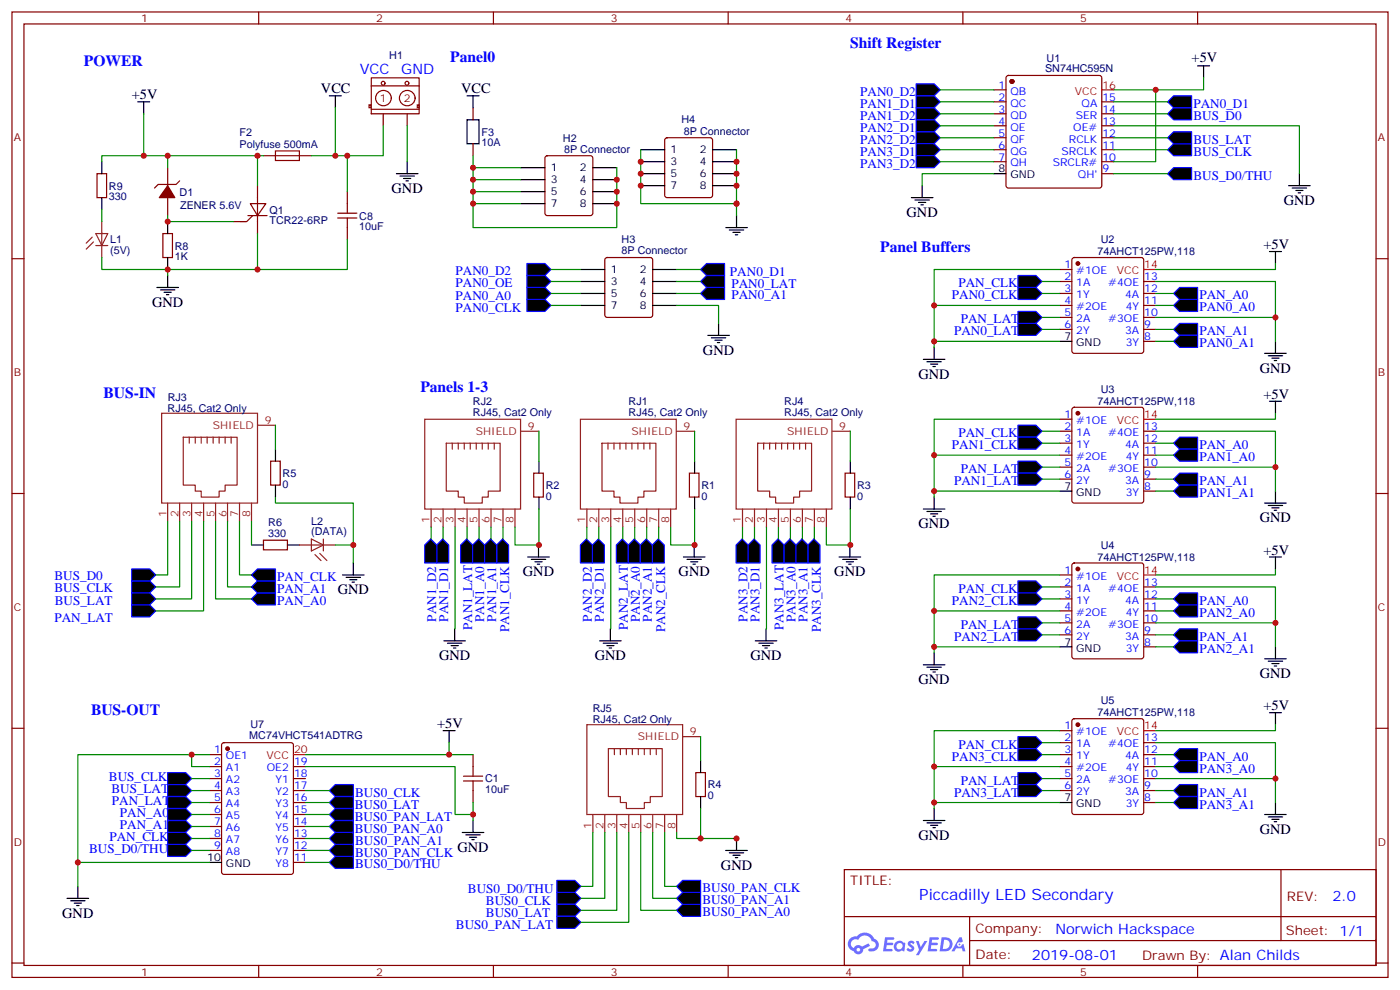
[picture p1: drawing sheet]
<svg xmlns="http://www.w3.org/2000/svg" width="412mm" height="292mm" viewBox="0 0 412 292" stroke-linecap="round" stroke-linejoin="round" font-family="sans-serif">
<g fill="none" stroke="#870000" stroke-width=".35">
<path d="M3.5 3.5h405.4v284.4h-405.4zM7.1 7.1h398.2v277.2h-398.2zM76.2 3.5v3.6M145.3 3.5v3.6M214.5 3.5v3.6M283.6 3.5v3.6M352.8 3.5v3.6M3.5 76.2h3.6M405.3 76.2h3.6M3.5 145.3h3.6M405.3 145.3h3.6M3.5 214.5h3.6"/>
<path d="M405.3 214.5h3.6M248.7 256.1h156.6v28.2h-156.6zM377.3 256.1v20.9M248.7 270h156.5M285.6 277h119.6M285.6 270v14.1M3.5 283.6h3.6M76.2 284.3v3.6M145.3 284.3v3.6M214.5 284.3v3.6M283.6 284.3v3.6M352.8 284.3v3.6"/>
<path d="M405.3 283.6h3.6"/>
</g>
<g fill="#5487ff">
<path d="M267.7 277.3a1.22 1.22 0 0 1 1.7 .3l-.4 .5a.47 .47 0 0 0-.3-.4 .47 .47 0 0 0-.5 .2l.1 .3a1.14 1.14 0 0 1 .8 1.7 1.14 1.14 0 0 1-1.9 0l-.2-.2 .5-.5 .7 .4a.29 .29 0 0 0 .3-.3 .29 .29 0 0 0-.2-.3 1.04 1.04 0 0 1-.6-1.7z"/>
<path d="M260.7 276h2.4l.3 .2-.2 .5-1.8 .1-.1 .8h1.5l.3 .4-.3 .4h-1.6l-.2 1.1h1.7l.2 .3-.2 .3-2.6 .1z"/>
<path d="M273.8 276h2.4l.3 .2-.1 .5-1.8 .1-.2 .8h1.6l.3 .4-.4 .4h-1.6l-.1 1.1h1.7l.2 .3-.2 .3-2.6 .1z"/>
<path d="M282.6 276.1h.7l.3 1.2-.6 .3a.69 .69 0 0 0-1 .3 .69 .69 0 0 0 .4 1 .69 .69 0 0 0 .9-.7l.5-.2 .6 2.2h-.8l-.2-.9h-1.8l-.5 .9h-.8z"/>
<path d="M269.8 277.1h.8l.6 1.8 1.1-1.8h.9l-2.6 4.2h-.8l.9-1.5z"/>
<path d="M277.4 276.1l-.6 4.1h1.3a2.11 2.11 0 0 0 2.5-2.1 2.11 2.11 0 0 0-2.5-2zM278.1 276.8a1.39 1.39 0 0 1 1.7 1.4 1.39 1.39 0 0 1-1.8 1.3h-.3z"/>
<path d="M263.7 277.7a1.54 1.54 0 0 0-.1 2.1 1.54 1.54 0 0 0 2.2 .2l.6 .2 .3-2.3-.2-.2-.4-.1a1.49 1.49 0 0 0-2.4 .1zM264 278.7a.94 .94 0 0 1 1.8 0 .94 .94 0 0 1-1.8 0z"/>
<path d="M250.4 276.4a2.18 2.18 0 0 0 1.1 3.7 1.44 1.44 0 0 0 1.6 1 1.44 1.44 0 0 0 1.2-1.5l2-1-.5-.8-1.9 1a1.47 1.47 0 0 0-2.4 .4 1.39 1.39 0 0 1-.7-1.9 1.39 1.39 0 0 1 2-.5 2.12 2.12 0 0 1 2.2-1.3 2.12 2.12 0 0 1 1.9 1.7 1.14 1.14 0 0 1 1.1 1.4 1.14 1.14 0 0 1-1.7 .8 .43 .43 0 0 0-.5 .3 .43 .43 0 0 0 .4 .5 1.98 1.98 0 0 0 2.5-1.2 1.98 1.98 0 0 0-1.2-2.5 3.1 3.1 0 0 0-5.3-.7l-.9 .1zM252.3 279.7a.55 .55 0 0 1 1.1 0 .55 .55 0 0 1-1.1 0z"/>
<circle cx="282.6" cy="278.1" r=".26"/>
</g>
<g fill="none" stroke="#870000" stroke-width=".35">
<path d="M108.7 30.9h.6v.8h-.6zM109.4 22.9h14.1v10.6h-14.1zM109.4 25.3h14.1M122.9 30.9h.6v.8h-.6zM123.5 32.2h-14.1M139.3 31.8v3.5M292.8 26.5h3.5M292.8 30h3.5M292.8 33.5h3.5M292.8 37h3.5M296.6 22.4l.4-.2h26.8l.5 .2 .3 .5v31.8l-.3 .5-.5 .2h-26.8l-.5-.2-.2-.5v-31.8zM324.6 30h3.5"/>
<path d="M324.6 33.5h3.5M324.6 37h3.5M28.6 51.2h2.8v7h-2.8zM49.4 49.4v5.3M49.4 58.2v5.3M52.9 53.3l-1 1h-5.3l-1.1 1.1M73.7 60h4.6l-2.5 3.5zM75.8 54.7v14.1M77.6 45.9h14.1M102.3 56.4v6.4M139.3 42.3v3.6M160.7 46.1l.5-.2h12.7l.5 .2 .2 .5v16.2l-.2 .5-.5 .2h-12.7l-.5-.2-.2-.5v-16.2z"/>
<path d="M196 40.8l.5-.2h12.7l.5 .2 .2 .5v16.2l-.2 .5-.5 .2h-12.7l-.5-.2-.2-.5v-16.2zM292.8 40.6h3.5M292.8 44.1h3.5M292.8 47.6h3.5M324.6 40.6h3.5M324.6 44.1h3.5M324.6 47.6h3.5M324.6 51.2h3.5M48 68.8h2.8v7h-2.8zM68.8 65.3h3.5M73 63.5h5.7M74.4 63.5l-1.7 1.8h-1.8"/>
<path d="M99.5 64.2h5.6M99.5 62.8h5.6M102.3 64.2v6.4M178.4 76.1l.5-.3h12.7l.5 .3 .2 .5v16.2l-.3 .5-.4 .2h-12.7l-.5-.2-.2-.5v-16.2zM312.2 79.4h3.5M316 76.1l.4-.3h19.8l.5 .3 .2 .5v26.8l-.2 .5-.5 .2h-19.8l-.5-.3-.2-.4v-26.8zM312.2 82.9h3.5M312.2 86.4h3.5M312.2 90h3.5M312.2 93.5h3.5M312.2 97h3.5M336.9 82.9h3.5"/>
<path d="M336.9 86.4h3.5M336.9 90h3.5M336.9 93.5h3.5M336.9 97h3.5M336.9 100.5h3.5M79.7 135.8h2.8v7.1h-2.8zM157.2 139.3h2.8v7.1h-2.8zM203.1 139.3h2.8v7.1h-2.8zM248.9 139.3h2.9v7.1h-2.9zM312.2 123.5h3.5M312.2 127h3.5M312.2 130.5h3.5"/>
<path d="M312.2 134.1h3.5M312.2 137.6h3.5M316 120.2l.4-.3h19.8l.5 .3 .2 .5v26.8l-.2 .5-.5 .2h-19.8l-.5-.3-.2-.4v-26.8zM336.9 127h3.5M336.9 130.5h3.5M336.9 134.1h3.5M336.9 137.6h3.5M77.6 159.1h7.1v2.8h-7.1zM312.2 141.1h3.5M336.9 141.1h3.5M336.9 144.6h3.5M312.2 169.3h3.5"/>
<path d="M312.2 172.9h3.5M312.2 176.4h3.5M312.2 179.9h3.5M316 166l.4-.2h19.8l.5 .2 .2 .5v26.8l-.2 .5-.5 .2h-19.8l-.5-.2-.2-.5v-26.8zM336.9 172.9h3.5M336.9 176.4h3.5M336.9 179.9h3.5M312.2 183.4h3.5M312.2 187h3.5M336.9 183.4h3.5M336.9 187h3.5M336.9 190.5h3.5"/>
<path d="M65.5 218.9l.5-.2h19.7l.7 .5v37.6l-.4 .7h-20l-.7-.4v-37.7zM312.2 215.2h3.5M312.2 218.7h3.5M316 211.9l.4-.2h19.8l.5 .2 .2 .5v26.8l-.2 .5-.5 .2h-19.8l-.5-.2-.2-.5v-26.8zM336.9 218.7h3.5M61.7 222.2h3.6M61.7 225.8h3.6M61.7 229.3h3.6M61.7 232.8h3.6M61.7 236.4h3.6M61.7 239.9h3.6M86.4 225.8h3.6"/>
<path d="M86.4 229.3h3.6M86.4 232.8h3.6M86.4 236.4h3.6M86.4 239.9h3.6M136.5 230h5.7M136.5 228.6h5.7M139.3 222.2v6.4M139.3 230v6.4M205 227.5h2.8v7.1h-2.8zM312.2 222.2h3.5M312.2 225.8h3.5M312.2 229.3h3.5"/>
<path d="M312.2 232.8h3.5M336.9 222.2h3.5M336.9 225.8h3.5M336.9 229.3h3.5M336.9 232.8h3.5M336.9 236.4h3.5M61.7 243.4h3.6M61.7 246.9h3.6M61.7 250.5h3.6M86.4 243.4h3.6M86.4 246.9h3.6M86.4 250.5h3.6"/>
<path d="M86.4 254h3.6"/>
<circle cx="112.9" cy="24.5" r=".56"/>
<circle cx="113" cy="28.9" r="2.28"/>
<circle cx="119.9" cy="24.5" r=".56"/>
<circle cx="120" cy="28.9" r="2.28"/>
</g>
<g fill="#870000" stroke="#870000" stroke-width=".35">
<path d="M49.4 54.7l2.1 3.5h-4.6z"/>
<circle cx="298.1" cy="24" r=".53"/>
<circle cx="317.5" cy="213.4" r=".53"/>
<circle cx="317.5" cy="167.6" r=".53"/>
<circle cx="317.5" cy="121.7" r=".53"/>
<circle cx="317.5" cy="77.6" r=".53"/>
<circle cx="67" cy="220.5" r=".53"/>
</g>
<g fill="none" stroke="#000" stroke-width=".35">
<path d="M137.6 35.3h3.5v7h-3.5zM30 47.6v3.6M30 58.2v3.5M153.5 49.4h7M153.5 52.9h7M153.5 56.4h7M153.5 60h7M174.6 49.4h7.1M174.6 52.9h7.1M174.6 56.4h7.1M174.6 60h7.1M188.7 51.2h7.1"/>
<path d="M188.7 44.1h7.1M188.7 47.6h7.1M188.7 54.7h7.1M209.9 51.2h7.1M209.9 44.1h7.1M209.9 47.6h7.1M209.9 54.7h7.1M292.8 51.2h3.5M49.4 65.3v3.5M49.4 75.8v3.6M171.1 79.4h7.1M192.3 79.4h7"/>
<path d="M171.1 82.9h7.1M171.1 86.4h7.1M171.1 90h7.1M192.3 82.9h7M192.3 86.4h7M192.3 90h7M312.2 100.5h3.5M81.1 132.3v3.5M158.7 135.8v3.5M204.6 135.8v3.5M250.5 135.8v3.5M81.1 142.9v3.5"/>
<path d="M158.7 146.4v3.5M204.6 146.4v3.5M250.5 146.4v3.5M312.2 144.6h3.5M74.1 160.5h3.5M84.7 160.5h3.5M312.2 190.5h3.5M206.4 224v3.5M206.4 234.6v3.5M312.2 236.4h3.5M61.7 254h3.6"/>
</g>
<path d="M324.6 26.5h3.5M336.9 79.4h3.5M336.9 123.5h3.5M336.9 169.3h3.5M336.9 215.2h3.5M86.4 222.2h3.6" fill="none" stroke="#f00" stroke-width=".35"/>
<path d="M112.9 33.5v3.5M119.9 33.5v3.5" fill="none" stroke="#800000" stroke-width=".35"/>
<g fill="none" stroke="#8c2424" stroke-width=".35">
<path d="M27.2 69.9l-1.8 1.7M27.5 71.3l-2.1 2.1M28.2 68.8h3.5l-1.7 3.5zM28.2 72.3h3.5M30 65.3v10.5M47.6 121.7h28.2v26.5h-28.2zM54 128.8h15.8v14.1h-3.5v1.7h-1.7v1.8h-5.3v-1.8h-1.8v-1.7h-3.5zM55.7 128.8v1.7M57.5 128.8v1.7M59.3 128.8v1.7M61 128.8v1.7M62.8 128.8v1.7"/>
<path d="M64.6 128.8v1.7M66.3 128.8v1.7M68.1 128.8v1.7M75.8 125.2h5.3M125.1 123.5h28.2v26.4h-28.2zM131.5 130.5h15.8v14.1h-3.5v1.8h-1.8v1.8h-5.2v-1.8h-1.8v-1.8h-3.5zM133.2 130.5v1.8M135 130.5v1.8M136.8 130.5v1.8M138.5 130.5v1.8M140.3 130.5v1.8M142 130.5v1.8"/>
<path d="M143.8 130.5v1.8M145.6 130.5v1.8M153.5 127h5.2M171 123.5h28.2v26.4h-28.2zM177.3 130.5h15.9v14.1h-3.5v1.8h-1.8v1.8h-5.3v-1.8h-1.7v-1.8h-3.6zM179.1 130.5v1.8M180.9 130.5v1.8M182.6 130.5v1.8M184.4 130.5v1.8M186.1 130.5v1.8M187.9 130.5v1.8M189.7 130.5v1.8"/>
<path d="M191.4 130.5v1.8M199.3 127h5.3M216.8 123.5h28.3v26.4h-28.3zM223.2 130.5h15.9v14.1h-3.6v1.8h-1.7v1.8h-5.3v-1.8h-1.8v-1.8h-3.5zM225 130.5v1.8M226.7 130.5v1.8M228.5 130.5v1.8M230.2 130.5v1.8M232 130.5v1.8M233.8 130.5v1.8M235.5 130.5v1.8M237.3 130.5v1.8"/>
<path d="M245.2 127h5.3M49.4 148.2v5.3M52.9 148.2v5.3M56.4 148.2v5.3M60 148.2v5.3M63.5 148.2v5.3M67 148.2v5.3M70.6 148.2v5.3M74.1 148.2v5.3M91.7 158.8l3.5 1.7-3.5 1.8zM95.2 158.8v3.5M127 149.9v5.3"/>
<path d="M130.5 149.9v5.3M134.1 149.9v5.3M137.6 149.9v5.3M141.1 149.9v5.3M144.6 149.9v5.3M148.2 149.9v5.3M151.7 149.9v5.3M172.9 149.9v5.3M176.4 149.9v5.3M179.9 149.9v5.3M183.4 149.9v5.3M187 149.9v5.3"/>
<path d="M190.5 149.9v5.3M194 149.9v5.3M197.6 149.9v5.3M218.7 149.9v5.3M222.2 149.9v5.3M225.8 149.9v5.3M229.3 149.9v5.3M232.8 149.9v5.3M236.4 149.9v5.3M239.9 149.9v5.3M243.4 149.9v5.3M88.2 160.5h10.6"/>
<path d="M92.8 163.3l1.7 1.8M94.2 163l2.1 2.1M172.9 213.4h28.2v26.5h-28.2zM201.1 217h5.3M174.6 239.9v5.3M178.2 239.9v5.3M179.2 220.5h15.9v14.1h-3.5v1.8h-1.8v1.7h-5.3v-1.7h-1.8v-1.8h-3.5zM181 220.5v1.7M181.7 239.9v5.3M182.7 220.5v1.7M184.5 220.5v1.7M185.2 239.9v5.3"/>
<path d="M186.3 220.5v1.7M188 220.5v1.7M188.7 239.9v5.3M189.8 220.5v1.7M191.6 220.5v1.7M192.3 239.9v5.3M193.3 220.5v1.7M195.8 239.9v5.3M199.3 239.9v5.3"/>
</g>
<path d="M81.1 44.5h7.1v2.8h-7.1z" fill="none" stroke="#a10000" stroke-width=".35"/>
<g fill="#000" stroke="#000" stroke-width=".35">
<path d="M352.8 19.4h3.5zM354.5 19.4v3.5zM40.6 30h3.5zM42.3 30v3.5zM97 28.2h3.5zM98.8 28.2v3.6zM137.6 28.2h3.5zM139.3 28.2v3.6zM116.8 51.2h6.3zM117.8 51.9h4.3zM118.9 52.6h2.1zM119.6 53.3h.7z"/>
<path d="M119.9 47.6v3.6zM268.5 58.2h6.3zM269.5 58.9h4.3zM270.6 59.6h2.1zM271.6 54.7v3.5zM379.6 54.7h6.3zM380.6 55.4h4.3zM381.7 56.1h2.1zM382.4 56.8h.7zM382.8 51.2v3.5zM213.8 67h6.3zM214.8 67.7h4.3z"/>
<path d="M215.9 68.4h2.1zM216.6 69.1h.7zM217 63.5v3.5zM271.3 60.3h.7zM373.9 74.1h3.6zM375.7 74.1v3.5zM46.2 84.7h6.4zM47.3 85.4h4.2zM48.3 86.1h2.1zM49 86.8h.7zM49.4 81.1v3.6zM208.5 98.8h6.3z"/>
<path d="M209.5 99.5h4.3zM211.7 95.2v3.6zM210.6 100.2h2.1zM211.3 100.9h.7zM272 105.8h6.3zM273 106.5h4.3zM274.1 107.2h2.1zM274.8 108h.7zM275.2 102.3v3.5zM372.5 104.1h6.4zM373.6 104.8h4.2zM373.9 118.2h3.6z"/>
<path d="M374.6 105.5h2.2zM375.4 106.2h.7zM375.7 118.2v3.5zM375.7 100.5v3.6zM272 149.9h6.3zM273 150.6h4.3zM274.1 151.3h2.1zM274.8 152h.7zM275.2 146.4v3.5zM372.5 148.2h6.4zM373.6 148.9h4.2zM374.6 149.6h2.2z"/>
<path d="M375.4 150.3h.7zM375.7 144.6v3.6zM100.9 169.3h6.3zM102 170h4.2zM103 170.7h2.1zM103.7 171.4h.7zM104.1 165.8v3.5zM155.5 164h6.3zM156.5 164.7h4.2zM157.6 165.5h2.1zM158.3 166.2h.7zM158.6 160.5v3.5z"/>
<path d="M201.3 164h6.4zM202.4 164.7h4.2zM203.4 165.5h2.1zM204.1 166.2h.7zM204.5 160.5v3.5zM247.2 164h6.3zM248.2 164.7h4.3zM249.3 165.5h2.1zM250 166.2h.7zM250.4 160.5v3.5zM373.9 164h3.6zM375.7 164v3.6z"/>
<path d="M130.8 188.7h6.3zM131.8 189.4h4.3zM132.9 190.1h2.1zM133.6 190.9h.7zM133.9 185.2v3.5zM176.6 188.7h6.4zM177.7 189.4h4.2zM178.7 190.1h2.2zM179.4 190.9h.7zM179.8 185.2v3.5zM222.5 188.7h6.3zM223.5 189.4h4.3z"/>
<path d="M224.6 190.1h2.1zM225.3 190.9h.7zM225.7 185.2v3.5zM272 195.8h6.3zM273 196.5h4.3zM274.1 197.2h2.1zM274.8 197.9h.7zM275.2 192.3v3.5zM372.5 194h6.4zM373.6 194.7h4.2zM374.6 195.4h2.2zM375.4 196.1h.7z"/>
<path d="M375.7 190.5v3.5zM130.5 215.2h3.6zM132.3 215.2v3.5zM373.9 209.9h3.6zM375.7 209.9v3.5zM372.5 239.9h6.4zM375.7 236.4v3.5zM136.2 245.2h6.3zM137.2 245.9h4.3zM138.3 246.6h2.1zM139 247.3h.7zM139.3 241.7v3.5z"/>
<path d="M213.8 250.5h6.3zM214.8 251.2h4.3zM215.9 251.9h2.1zM216.6 252.6h.7zM217 246.9v3.6zM272 241.7h6.3zM273 242.4h4.3zM274.1 243.1h2.1zM274.8 243.8h.7zM275.2 238.1v3.6zM373.6 240.6h4.2zM374.6 241.3h2.2z"/>
<path d="M375.4 242h.7zM19.8 264.6h6.3zM20.8 265.3h4.2zM21.9 266h2.1zM22.6 266.7h.7zM22.9 261.1v3.5z"/>
</g>
<g fill="#000" stroke="#00f" stroke-width=".35">
<path d="M269.9 24.7h5.3l1.7 1.8-1.7 1.7h-5.3zM269.9 28.2h5.3l1.7 1.8-1.7 1.8h-5.3zM269.9 31.8h5.3l1.7 1.7-1.7 1.8h-5.3zM269.9 35.3h5.3l1.7 1.7-1.7 1.8h-5.3zM345.7 28.2h5.3v3.6h-5.3l-1.7-1.8zM345.7 31.8h5.3v3.5h-5.3l-1.7-1.8zM269.9 38.8h5.3l1.7 1.8-1.7 1.7h-5.3zM269.9 42.3h5.3l1.7 1.8-1.7 1.8h-5.3zM269.9 45.9h5.3l1.7 1.7-1.7 1.8h-5.3zM345.7 42.3h5.3v3.6h-5.3l-1.7-1.8zM345.7 38.8h5.3v3.5h-5.3l-1.7-1.7zM345.7 49.4h5.3v3.5h-5.3l-1.7-1.7z"/>
<path d="M155.2 77.6h5.3l1.8 1.8-1.8 1.7h-5.3zM208.1 77.6h5.3v3.5h-5.3l-1.7-1.7zM155.2 81.1h5.3l1.8 1.8-1.8 1.8h-5.3zM155.2 84.7h5.3l1.8 1.7-1.8 1.8h-5.3zM155.2 88.2h5.3l1.8 1.8-1.8 1.7h-5.3zM206.4 82.9l1.7-1.8h5.3v3.6h-5.3zM208.1 84.7h5.3v3.5h-5.3l-1.7-1.8zM299.9 81.1h5.3l1.7 1.8-1.7 1.8h-5.3zM299.9 91.7h5.3l1.7 1.8-1.7 1.7h-5.3zM299.9 84.7h5.3l1.7 1.7-1.7 1.8h-5.3zM299.9 95.2h5.3l1.7 1.8-1.7 1.8h-5.3zM345.7 86.4l1.8-1.7h5.3v3.5h-5.3z"/>
<path d="M347.5 95.2h5.3v3.6h-5.3l-1.8-1.8zM347.5 88.2h5.3v3.5h-5.3l-1.8-1.7zM345.7 100.5l1.8-1.7h5.3v3.5h-5.3zM299.9 125.2h5.3l1.7 1.8-1.7 1.8h-5.3zM299.9 135.8h5.3l1.7 1.8-1.7 1.7h-5.3zM299.9 128.8h5.3l1.7 1.7-1.7 1.8h-5.3zM345.7 130.5l1.8-1.7h5.3v3.5h-5.3zM345.7 134.1l1.8-1.8h5.3v3.5h-5.3zM126.9 158.8l1.7 1.7v5.3h-3.5v-5.3zM130.4 158.8l1.8 1.7v5.3h-3.6v-5.3zM137.5 158.8l1.7 1.7v5.3h-3.5v-5.3zM139.2 160.5l1.8-1.7 1.8 1.7v5.3h-3.6z"/>
<path d="M142.8 160.5l1.7-1.7 1.8 1.7v5.3h-3.5zM148 158.8l1.8 1.7v5.3h-3.5v-5.3zM172.7 158.8l1.8 1.7v5.3h-3.5v-5.3zM176.3 158.8l1.7 1.7v5.3h-3.5v-5.3zM183.3 158.8l1.8 1.7v5.3h-3.5v-5.3zM185.1 160.5l1.8-1.7 1.7 1.7v5.3h-3.5zM188.6 160.5l1.8-1.7 1.7 1.7v5.3h-3.5zM193.9 158.8l1.8 1.7v5.3h-3.6v-5.3zM218.6 158.8l1.8 1.7v5.3h-3.6v-5.3zM222.1 158.8l1.8 1.7v5.3h-3.5v-5.3zM229.2 158.8l1.7 1.7v5.3h-3.5v-5.3zM230.9 160.5l1.8-1.7 1.8 1.7v5.3h-3.6z"/>
<path d="M234.5 160.5l1.7-1.7 1.8 1.7v5.3h-3.5zM239.8 158.8l1.7 1.7v5.3h-3.5v-5.3zM299.9 139.3h5.3l1.7 1.8-1.7 1.8h-5.3zM345.7 141.1l1.8-1.8h5.3v3.6h-5.3zM347.5 142.9h5.3v3.5h-5.3l-1.8-1.8zM38.8 171.1h5.3l1.8 1.8-1.8 1.7h-5.3zM38.8 174.6h5.3l1.8 1.8-1.8 1.8h-5.3zM38.8 167.6h5.3l1.8 1.7-1.8 1.8h-5.3zM38.8 178.2h5.3l1.8 1.7-1.8 1.8h-5.3zM75.8 174.6h5.3v3.6h-5.3l-1.7-1.8zM75.8 171.1h5.3v3.5h-5.3l-1.7-1.7zM75.8 167.6h5.3v3.5h-5.3l-1.7-1.8z"/>
<path d="M299.9 171.1h5.3l1.7 1.8-1.7 1.7h-5.3zM299.9 174.6h5.3l1.7 1.8-1.7 1.8h-5.3zM347.5 174.6h5.3v3.6h-5.3l-1.8-1.8zM347.5 178.2h5.3v3.5h-5.3l-1.8-1.8zM299.9 181.7h5.3l1.7 1.7-1.7 1.8h-5.3zM299.9 185.2h5.3l1.7 1.8-1.7 1.7h-5.3zM347.5 185.2h5.3v3.5h-5.3l-1.8-1.7zM347.5 188.7h5.3v3.6h-5.3l-1.8-1.8zM299.9 217h5.3l1.7 1.7-1.7 1.8h-5.3zM49.4 227.5h5.3l1.7 1.8-1.7 1.8h-5.3zM49.4 231.1h5.3l1.7 1.7-1.7 1.8h-5.3zM49.4 234.6h5.3l1.7 1.8-1.7 1.7h-5.3z"/>
<path d="M49.4 238.1h5.3l1.7 1.8-1.7 1.8h-5.3zM97 232.8l1.8-1.7h5.3v3.5h-5.3zM98.8 234.6h5.3v3.5h-5.3l-1.8-1.7zM98.8 238.1h5.3v3.6h-5.3l-1.8-1.8zM299.9 227.5h5.3l1.7 1.8-1.7 1.8h-5.3zM299.9 220.5h5.3l1.7 1.7-1.7 1.8h-5.3zM299.9 231.1h5.3l1.7 1.7-1.7 1.8h-5.3zM347.5 220.5h5.3v3.5h-5.3l-1.8-1.8zM345.7 232.8l1.8-1.7h5.3v3.5h-5.3zM347.5 224h5.3v3.5h-5.3l-1.8-1.7zM347.5 234.6h5.3v3.5h-5.3l-1.8-1.7zM49.4 241.7h5.3l1.7 1.7-1.7 1.8h-5.3z"/>
<path d="M49.4 245.2h5.3l1.7 1.7-1.7 1.8h-5.3zM49.4 248.7h5.3l1.7 1.8-1.7 1.7h-5.3zM98.8 241.7h5.3v3.5h-5.3l-1.8-1.8zM98.8 245.2h5.3v3.5h-5.3l-1.8-1.8zM98.8 248.7h5.3v3.5h-5.3l-1.8-1.7zM98.8 252.2h5.3v3.6h-5.3l-1.8-1.8zM164 262.8h5.3l1.8 1.8-1.8 1.7h-5.3zM164 266.3h5.3l1.8 1.8-1.8 1.8h-5.3zM164 259.3h5.3l1.8 1.8-1.8 1.7h-5.3zM164 269.9h5.3l1.8 1.7-1.8 1.8h-5.3zM201.1 266.3h5.3v3.6h-5.3l-1.8-1.8zM199.3 264.6l1.8-1.8h5.3v3.5h-5.3z"/>
<path d="M201.1 259.3h5.3v3.5h-5.3l-1.8-1.7z"/>
</g>
<g fill="none" stroke="#008700" stroke-width=".35">
<path d="M42.3 33.5v12.4M98.8 31.8v14.1h14.1v-8.9M119.9 37v10.6M276.9 26.5h15.9M276.9 30h15.9M276.9 33.5h15.9M276.9 37h15.9M328.1 30h15.9M328.1 33.5h15.9M328.1 37h54.7v14.2M340.4 26.5v21.1h-12.3M354.5 22.9v3.6h-26.4"/>
<path d="M49.4 45.9v3.5M75.8 45.9v8.8M77.6 45.9h-47.6v1.7M91.7 45.9h7.1M102.3 45.9v10.5M139.3 45.9v3.5h14.2M139.3 49.4v10.6M139.3 56.4h14.2M139.3 52.9h14.2M181.7 49.4v17.6h-42.4v-7h14.2M188.7 44.1v15.9h28.3v-15.9M217 60v3.5"/>
<path d="M276.9 40.6h15.9M276.9 44.1h15.9M276.9 47.6h15.9M292.8 51.2h-21.2v3.5M328.1 40.6h15.9M328.1 44.1h15.9M328.1 51.2h15.9M30 75.8v3.6h19.4M30 61.7v3.6M49.4 63.5v1.8h19.4M75.8 68.8v10.6h-26.4v1.7M102.3 70.6v8.8h-26.5"/>
<path d="M162.3 79.4h8.8M199.3 79.4h7.1M312.2 79.4h-37v22.9M375.7 77.6v1.8h-35.3M162.3 86.4h8.8M162.3 82.9h8.8M162.3 90h8.8M199.3 90h12.4v5.2M199.3 86.4h7.1M199.3 82.9h7.1M275.2 90h37M306.9 86.4h5.3"/>
<path d="M306.9 82.9h5.3M306.9 97h5.3M306.9 93.5h5.3M340.4 82.9h35.3v10.6h-35.3M340.4 86.4h5.3M340.4 90h5.3M340.4 97h5.3M375.7 93.5v7M275.2 100.5h37M340.4 100.5h5.3M81.1 125.2v7.1M158.7 127v8.8"/>
<path d="M204.6 127v8.8M250.5 127v8.8M275.2 134.1h37M306.9 130.5h5.3M306.9 127h5.3M306.9 137.6h5.3M312.2 123.5h-37v22.9M340.4 127h35.3v10.6h-35.3M340.4 130.5h5.3M340.4 134.1h5.3M375.7 121.7v1.8h-35.3M375.7 137.6v7"/>
<path d="M49.4 153.5v15.8h-3.5M52.9 153.5v19.4h-7M56.4 153.5v22.9h-10.5M60 153.5v26.4h-14.1M63.5 153.5v22.9h10.6M67 153.5v19.4h7.1M70.6 153.5v15.8h3.5M74.1 153.5v7M81.1 146.4v1.8h23v12.3M127 155.2v3.6M130.5 155.2v3.6M134.1 155.2v30"/>
<path d="M137.6 155.2v3.6M141.1 155.2v3.6M144.6 155.2v3.6M148.2 155.2v3.6M158.7 149.9v10.6h-7v-5.3M172.9 155.2v3.6M176.4 155.2v3.6M179.9 155.2v30M183.4 155.2v3.6M187 155.2v3.6M190.5 155.2v3.6M194 155.2v3.6"/>
<path d="M204.6 149.9v10.6h-7v-5.3M218.7 155.2v3.6M222.2 155.2v3.6M225.8 155.2v30M229.3 155.2v3.6M232.8 155.2v3.6M236.4 155.2v3.6M239.9 155.2v3.6M250.5 149.9v10.6h-7.1v-5.3M275.2 144.6h37M306.9 141.1h5.3M340.4 141.1h5.3"/>
<path d="M340.4 144.6h5.3M98.8 160.5h5.3v5.3M275.2 179.9h37M306.9 176.4h5.3M306.9 172.9h5.3M312.2 169.3h-37v23M340.4 172.9h35.3v10.5h-35.3M340.4 176.4h5.3M340.4 179.9h5.3M375.7 167.6v1.7h-35.3M275.2 190.5h37M306.9 187h5.3"/>
<path d="M306.9 183.4h5.3M340.4 187h5.3M340.4 190.5h5.3M375.7 183.4v7.1M132.3 218.7v3.5M206.4 217v7M306.9 218.7h5.3M312.2 215.2h-37v22.9M340.4 218.7h35.3v10.6h-35.3M375.7 213.4v1.8h-35.3M56.4 222.2v3.6h5.3M56.4 232.8h5.3"/>
<path d="M56.4 236.4h5.3M56.4 229.3h5.3M56.4 239.9h5.3M61.7 222.2h-38.8v31.8M90 225.8h44.1v14.1h5.2M90 222.2h49.3M90 232.8h7M90 236.4h7M90 239.9h7M139.3 236.4v5.3M206.4 238.1v8.8M275.2 225.8h37"/>
<path d="M275.2 236.4h37M306.9 222.2h5.3M306.9 232.8h5.3M306.9 229.3h5.3M340.4 222.2h5.3M340.4 232.8h5.3M340.4 225.8h5.3M340.4 236.4h5.3M375.7 229.3v7.1M56.4 243.4h5.3M56.4 246.9h5.3M56.4 250.5h5.3"/>
<path d="M61.7 254h-38.8v7.1M90 243.4h7M90 246.9h7M90 250.5h7M90 254h7M174.6 245.2v15.9h-3.5M178.2 245.2v19.4h-7.1M181.7 245.2v22.9h-10.6M185.2 245.2v26.4h-14.1M188.7 245.2v22.9h10.6M192.3 245.2v19.4h7M195.8 245.2v15.9h3.5"/>
<path d="M199.3 245.2v1.7h17.7"/>
</g>
<g fill="#c00">
<circle cx="104.1" cy="160.5" r=".88"/>
<circle cx="22.9" cy="254" r=".88"/>
<circle cx="132.3" cy="222.2" r=".88"/>
<circle cx="139.3" cy="239.9" r=".88"/>
<circle cx="102.3" cy="45.9" r=".88"/>
<circle cx="275.2" cy="90" r=".88"/>
<circle cx="375.7" cy="93.5" r=".88"/>
<circle cx="275.2" cy="100.5" r=".88"/>
<circle cx="275.2" cy="179.9" r=".88"/>
<circle cx="375.7" cy="183.4" r=".88"/>
<circle cx="275.2" cy="190.5" r=".88"/>
<circle cx="275.2" cy="236.4" r=".88"/>
<circle cx="375.7" cy="229.3" r=".88"/>
<circle cx="275.2" cy="225.8" r=".88"/>
<circle cx="250.5" cy="160.5" r=".88"/>
<circle cx="98.8" cy="45.9" r=".88"/>
<circle cx="139.3" cy="52.9" r=".88"/>
<circle cx="139.3" cy="60" r=".88"/>
<circle cx="139.3" cy="49.4" r=".88"/>
<circle cx="217" cy="60" r=".88"/>
<circle cx="139.3" cy="56.4" r=".88"/>
<circle cx="42.3" cy="45.9" r=".88"/>
<circle cx="49.4" cy="79.4" r=".88"/>
<circle cx="49.4" cy="65.3" r=".88"/>
<circle cx="49.4" cy="45.9" r=".88"/>
<circle cx="75.8" cy="45.9" r=".88"/>
<circle cx="340.4" cy="26.5" r=".88"/>
<circle cx="158.8" cy="160.5" r=".88"/>
<circle cx="204.6" cy="160.5" r=".88"/>
<circle cx="206.4" cy="246.9" r=".88"/>
<circle cx="217" cy="246.9" r=".88"/>
<circle cx="188.7" cy="47.6" r=".88"/>
<circle cx="217" cy="47.6" r=".88"/>
<circle cx="188.7" cy="51.2" r=".88"/>
<circle cx="217" cy="51.2" r=".88"/>
<circle cx="188.7" cy="54.7" r=".88"/>
<circle cx="217" cy="54.7" r=".88"/>
<circle cx="181.7" cy="52.9" r=".88"/>
<circle cx="181.7" cy="56.4" r=".88"/>
<circle cx="181.7" cy="60" r=".88"/>
<circle cx="275.2" cy="144.6" r=".88"/>
<circle cx="375.7" cy="137.6" r=".88"/>
<circle cx="275.2" cy="134.1" r=".88"/>
<circle cx="75.8" cy="79.4" r=".88"/>
<circle cx="56.4" cy="222.2" r=".88"/>
</g>
<g font-size="4.6" fill="#00f">
<text x="250.5" y="14.1">Shift Register</text>
<text x="24.7" y="19.4">POWER</text>
<text x="132.6" y="18.3">Panel0</text>
<text x="259.3" y="74.1">Panel Buffers</text>
<text x="30.5" y="117.1">BUS-IN</text>
<text x="123.8" y="115.4">Panels 1-3</text>
<text x="26.8" y="210.6">BUS-OUT</text>
<text x="270.8" y="265.1">Piccadilly LED Secondary</text>
</g>
<g font-size="4.2" fill="#00f">
<text x="106" y="21.8">VCC</text>
<text x="118.2" y="21.8">GND</text>
<text x="392.5" y="265.4">2.0</text>
<text x="310.9" y="274.9">Norwich Hackspace</text>
<text x="304" y="282.7">2019-08-01</text>
</g>
<g font-size="4.2">
<text x="351" y="18.2">+5V</text>
<text x="38.8" y="29.3">+5V</text>
<text x="94.5" y="27.5">VCC</text>
<text x="135.8" y="27.5">VCC</text>
<text x="115.4" y="56.8">GND</text>
<text x="267.1" y="63.9">GND</text>
<text x="378.2" y="60.3">GND</text>
<text x="372.2" y="73.4">+5V</text>
<text x="44.8" y="90.3">GND</text>
<text x="207.1" y="104.4">GND</text>
<text x="270.6" y="111.5">GND</text>
<text x="371.1" y="109.7">GND</text>
<text x="372.2" y="117.5">+5V</text>
<text x="270.6" y="155.6">GND</text>
<text x="371.1" y="153.8">GND</text>
<text x="372.2" y="163.3">+5V</text>
<text x="154" y="169.7">GND</text>
<text x="199.9" y="169.7">GND</text>
<text x="245.8" y="169.7">GND</text>
<text x="99.5" y="175">GND</text>
<text x="129.3" y="194.4">GND</text>
<text x="175.2" y="194.4">GND</text>
<text x="221.1" y="194.4">GND</text>
<text x="270.6" y="201.4">GND</text>
<text x="371.1" y="199.7">GND</text>
<text x="372.2" y="209.2">+5V</text>
<text x="128.8" y="214.5">+5V</text>
<text x="371.1" y="245.5">GND</text>
<text x="134.8" y="250.8">GND</text>
<text x="270.6" y="247.3">GND</text>
<text x="212.4" y="256.1">GND</text>
<text x="18.3" y="270.2">GND</text>
</g>
<g font-size="3.9" fill="#00f">
<text x="253.4" y="28.2">PAN0_D2</text>
<text x="253.4" y="31.8">PAN1_D1</text>
<text x="253.4" y="35.3">PAN1_D2</text>
<text x="351.5" y="31.8">PAN0_D1</text>
<text x="351.5" y="35.3">BUS_D0</text>
<text x="253.4" y="38.8">PAN2_D1</text>
<text x="253.4" y="42.3">PAN2_D2</text>
<text x="253.4" y="45.9">PAN3_D1</text>
<text x="351.5" y="45.9">BUS_CLK</text>
<text x="351.5" y="42.3">BUS_LAT</text>
<text x="253.4" y="49.4">PAN3_D2</text>
<text x="351.5" y="52.9">BUS_D0/THU</text>
<text x="134.2" y="81">PAN0_D2</text>
<text x="215" y="81.2">PAN0_D1</text>
<text x="134.2" y="84.5">PAN0_OE</text>
<text x="134.2" y="88.4">PAN0_A0</text>
<text x="215.4" y="84.8">PAN0_LAT</text>
<text x="215.4" y="87.9">PAN0_A1</text>
<text x="280.4" y="88.2">PAN0_CLK</text>
<text x="282.3" y="84.7">PAN_CLK</text>
<text x="353.3" y="88.2">PAN_A0</text>
<text x="134.2" y="91.9">PAN0_CLK</text>
<text x="283" y="95.2">PAN_LAT</text>
<text x="353.3" y="91.7">PAN0_A0</text>
<text x="281.1" y="98.8">PAN0_LAT</text>
<text x="353.3" y="98.8">PAN_A1</text>
<text x="353.3" y="102.3">PAN0_A1</text>
<text x="282.3" y="128.8">PAN_CLK</text>
<text x="280.4" y="132.3">PAN1_CLK</text>
<text x="353.3" y="132.3">PAN_A0</text>
<text x="353.3" y="135.8">PAN1_A0</text>
<text x="281.1" y="142.9">PAN1_LAT</text>
<text x="283" y="139.3">PAN_LAT</text>
<text x="353.3" y="142.9">PAN_A1</text>
<text x="353.3" y="146.4">PAN1_A1</text>
<text x="16.1" y="170.9">BUS_D0</text>
<text x="81.7" y="171.1">PAN_CLK</text>
<text x="16.1" y="174.5">BUS_CLK</text>
<text x="16.1" y="178.3">BUS_LAT</text>
<text x="81.7" y="178.2">PAN_A0</text>
<text x="81.7" y="174.6">PAN_A1</text>
<text x="280.4" y="178.2">PAN2_CLK</text>
<text x="282.3" y="174.6">PAN_CLK</text>
<text x="353.3" y="178.2">PAN_A0</text>
<text x="16.1" y="183.3">PAN_LAT</text>
<text x="128.5" y="183.1" transform="rotate(-90 128.5 183.1)">PAN1_D2</text>
<text x="132" y="183.1" transform="rotate(-90 132 183.1)">PAN1_D1</text>
<text x="139.1" y="185.6" transform="rotate(-90 139.1 185.6)">PAN1_LAT</text>
<text x="142.6" y="183.2" transform="rotate(-90 142.6 183.2)">PAN1_A0</text>
<text x="146.2" y="183.1" transform="rotate(-90 146.2 183.1)">PAN1_A1</text>
<text x="174.4" y="183.1" transform="rotate(-90 174.4 183.1)">PAN2_D2</text>
<text x="177.9" y="183.1" transform="rotate(-90 177.9 183.1)">PAN2_D1</text>
<text x="185" y="185.6" transform="rotate(-90 185 185.6)">PAN2_LAT</text>
<text x="188.5" y="183.2" transform="rotate(-90 188.5 183.2)">PAN2_A0</text>
<text x="192" y="183.1" transform="rotate(-90 192 183.1)">PAN2_A1</text>
<text x="220.2" y="183.1" transform="rotate(-90 220.2 183.1)">PAN3_D2</text>
<text x="223.8" y="183.1" transform="rotate(-90 223.8 183.1)">PAN3_D1</text>
<text x="230.8" y="185.6" transform="rotate(-90 230.8 185.6)">PAN3_LAT</text>
<text x="234.3" y="183.2" transform="rotate(-90 234.3 183.2)">PAN3_A0</text>
<text x="237.9" y="183.1" transform="rotate(-90 237.9 183.1)">PAN3_A1</text>
<text x="283" y="185.2">PAN_LAT</text>
<text x="353.3" y="181.7">PAN2_A0</text>
<text x="150" y="186.2" transform="rotate(-90 150 186.2)">PAN1_CLK</text>
<text x="195.9" y="186.2" transform="rotate(-90 195.9 186.2)">PAN2_CLK</text>
<text x="241.8" y="186.2" transform="rotate(-90 241.8 186.2)">PAN3_CLK</text>
<text x="281.1" y="188.7">PAN2_LAT</text>
<text x="353.3" y="188.7">PAN_A1</text>
<text x="353.3" y="192.3">PAN2_A1</text>
<text x="282.3" y="220.5">PAN_CLK</text>
<text x="280.4" y="224">PAN3_CLK</text>
<text x="353.3" y="224">PAN_A0</text>
<text x="353.3" y="227.5">PAN3_A0</text>
<text x="32.1" y="230.1">BUS_CLK</text>
<text x="32.8" y="233.6">BUS_LAT</text>
<text x="283" y="231.1">PAN_LAT</text>
<text x="32.9" y="237.1">PAN_LAT</text>
<text x="104.5" y="238.2">BUS0_LAT</text>
<text x="104.6" y="234.7">BUS0_CLK</text>
<text x="281.1" y="234.6">PAN3_LAT</text>
<text x="353.3" y="234.6">PAN_A1</text>
<text x="353.3" y="238.1">PAN3_A1</text>
<text x="35.3" y="240.6">PAN_A0</text>
<text x="35.3" y="244.2">PAN_A1</text>
<text x="104.5" y="241.7">BUS0_PAN_LAT</text>
<text x="104.5" y="245.3">BUS0_PAN_A0</text>
<text x="26.3" y="251.3">BUS_D0/THU</text>
<text x="32.2" y="247.7">PAN_CLK</text>
<text x="104.6" y="248.8">BUS0_PAN_A1</text>
<text x="104.6" y="255.8">BUS0_D0/THU</text>
<text x="104.6" y="252.3">BUS0_PAN_CLK</text>
<text x="137.8" y="262.9">BUS0_D0/THU</text>
<text x="206.9" y="262.8">BUS0_PAN_CLK</text>
<text x="143.1" y="266.5">BUS0_CLK</text>
<text x="143.1" y="270">BUS0_LAT</text>
<text x="206.9" y="269.9">BUS0_PAN_A0</text>
<text x="206.9" y="266.4">BUS0_PAN_A1</text>
<text x="134.3" y="273.5">BUS0_PAN_LAT</text>
</g>
<g font-size="3.9" fill="#800">
<text x="250.5" y="260.7">TITLE:</text>
<text x="379.1" y="265.4">REV:</text>
<text x="287.4" y="274.9">Company:</text>
<text x="378.7" y="275.5">Sheet: 1/1</text>
<text x="287.4" y="282.6">Date:</text>
<text x="336.4" y="282.7">Drawn By: Alan Childs</text>
</g>
<g font-size="3.2" fill="#800">
<text x="41.6" y="6.5">1</text>
<text x="110.8" y="6.5">2</text>
<text x="179.9" y="6.5">3</text>
<text x="249.1" y="6.5">4</text>
<text x="318.2" y="6.5">5</text>
<text x="111.9" y="29.9">1</text>
<text x="119" y="30">2</text>
<text x="4.1" y="41.6">A</text>
<text x="405.9" y="41.6">A</text>
<text x="4.1" y="110.8">B</text>
<text x="405.9" y="110.8">B</text>
<text x="4.1" y="179.9">C</text>
<text x="405.9" y="179.9">C</text>
<text x="4.1" y="249.1">D</text>
<text x="405.9" y="249.1">D</text>
<text x="41.6" y="287.3">1</text>
<text x="110.8" y="287.3">2</text>
<text x="179.9" y="287.3">3</text>
<text x="249.1" y="287.3">4</text>
<text x="318.2" y="287.3">5</text>
</g>
<g font-size="3.2" fill="#000080">
<text x="114.7" y="17.5">H1</text>
<text x="307.8" y="21.2">SN74HC595N</text>
<text x="308.3" y="18.2">U1</text>
<text x="70.6" y="40">F2</text>
<text x="141.8" y="39.9">F3</text>
<text x="165.8" y="41.8">H2</text>
<text x="200.7" y="36.3">H4</text>
<text x="201.4" y="39.9">8P Connector</text>
<text x="70.6" y="43.6">Polyfuse 500mA</text>
<text x="141.8" y="43.1">10A</text>
<text x="166.2" y="45.2">8P Connector</text>
<text x="32.1" y="59">330</text>
<text x="32.1" y="55.8">R9</text>
<text x="52.9" y="57.7">D1</text>
<text x="53.1" y="61.6">ZENER 5.6V</text>
<text x="79.4" y="62.9">Q1</text>
<text x="105.8" y="64.6">C8</text>
<text x="32.5" y="71.7">L1</text>
<text x="79.4" y="66">TCR22-6RP</text>
<text x="105.8" y="67.8">10uF</text>
<text x="183.1" y="71.6">H3</text>
<text x="324.2" y="71.6">U2</text>
<text x="32.5" y="74.9">(5V)</text>
<text x="51.5" y="76.6">1K</text>
<text x="51.5" y="73.5">R8</text>
<text x="183.1" y="74.8">8P Connector</text>
<text x="323.3" y="75.1">74AHCT125PW,118</text>
<text x="49.4" y="118">RJ3</text>
<text x="139.3" y="119.2">RJ2</text>
<text x="185.2" y="119.2">RJ1</text>
<text x="231" y="119.2">RJ4</text>
<text x="323.3" y="119.2">74AHCT125PW,118</text>
<text x="324.2" y="115.7">U3</text>
<text x="49.4" y="121.2">RJ45, Cat2 Only</text>
<text x="139.3" y="122.4">RJ45, Cat2 Only</text>
<text x="185.2" y="122.4">RJ45, Cat2 Only</text>
<text x="231" y="122.4">RJ45, Cat2 Only</text>
<text x="83.3" y="143.7">0</text>
<text x="83.3" y="140.5">R5</text>
<text x="160.7" y="147.2">0</text>
<text x="160.7" y="144">R2</text>
<text x="206.6" y="147.2">0</text>
<text x="206.6" y="144">R1</text>
<text x="252.5" y="147.2">0</text>
<text x="252.5" y="144">R3</text>
<text x="79" y="154.8">R6</text>
<text x="91.7" y="154.5">L2</text>
<text x="79" y="158">330</text>
<text x="91.7" y="157.7">(DATA)</text>
<text x="324.2" y="161.6">U4</text>
<text x="323.3" y="165.1">74AHCT125PW,118</text>
<text x="174.6" y="209.7">RJ5</text>
<text x="324.2" y="207.4">U5</text>
<text x="73.8" y="214.5">U7</text>
<text x="174.6" y="212.9">RJ45, Cat2 Only</text>
<text x="323.3" y="211">74AHCT125PW,118</text>
<text x="73.4" y="217.7">MC74VHCT541ADTRG</text>
<text x="142.9" y="233.6">10uF</text>
<text x="142.9" y="230.5">C1</text>
<text x="208.5" y="232.2">R4</text>
<text x="208.5" y="235.4">0</text>
</g>
<g font-size="3.2" fill="#00f">
<text x="294.1" y="26.1">1</text>
<text x="294.1" y="29.6">2</text>
<text x="297.6" y="27.9">QB</text>
<text x="324.7" y="29.6">15</text>
<text x="294.1" y="33.2">3</text>
<text x="297.6" y="31.4">QC</text>
<text x="297.6" y="34.9">QD</text>
<text x="316.9" y="34.9">SER</text>
<text x="318.6" y="31.4">QA</text>
<text x="324.7" y="33.2">14</text>
<text x="294.1" y="36.7">4</text>
<text x="294.1" y="40.2">5</text>
<text x="297.6" y="38.5">QE</text>
<text x="297.6" y="42">QF</text>
<text x="314.9" y="42">RCLK</text>
<text x="316.1" y="38.5">OE#</text>
<text x="324.7" y="40.2">12</text>
<text x="324.7" y="36.7">13</text>
<text x="294.1" y="43.7">6</text>
<text x="294.1" y="47.3">7</text>
<text x="297.6" y="45.5">QG</text>
<text x="312.7" y="45.5">SRCLK</text>
<text x="324.7" y="47.3">10</text>
<text x="324.7" y="43.7">11</text>
<text x="297.6" y="49">QH</text>
<text x="310.1" y="49">SRCLR#</text>
<text x="317.5" y="52.6">QH'</text>
<text x="324.7" y="50.8">9</text>
<text x="313.5" y="79">1</text>
<text x="313.5" y="82.6">2</text>
<text x="317" y="80.8">#1OE</text>
<text x="337.1" y="82.6">13</text>
<text x="313.5" y="86.1">3</text>
<text x="313.5" y="89.6">4</text>
<text x="317" y="84.3">1A</text>
<text x="317" y="87.8">1Y</text>
<text x="326.5" y="84.3">#4OE</text>
<text x="331.4" y="87.8">4A</text>
<text x="337.1" y="89.6">11</text>
<text x="337.1" y="86.1">12</text>
<text x="313.5" y="93.1">5</text>
<text x="317" y="91.4">#2OE</text>
<text x="317" y="94.9">2A</text>
<text x="326.5" y="94.9">#3OE</text>
<text x="331.6" y="91.4">4Y</text>
<text x="337.1" y="93.1">10</text>
<text x="313.5" y="96.7">6</text>
<text x="317" y="98.4">2Y</text>
<text x="331.4" y="98.4">3A</text>
<text x="331.6" y="102">3Y</text>
<text x="337.1" y="100.2">8</text>
<text x="337.1" y="96.7">9</text>
<text x="313.5" y="123.1">1</text>
<text x="317" y="124.9">#1OE</text>
<text x="313.5" y="126.6">2</text>
<text x="313.5" y="130.2">3</text>
<text x="317" y="128.4">1A</text>
<text x="317" y="131.9">1Y</text>
<text x="326.5" y="128.4">#4OE</text>
<text x="331.4" y="131.9">4A</text>
<text x="337.1" y="130.2">12</text>
<text x="337.1" y="126.6">13</text>
<text x="313.5" y="133.7">4</text>
<text x="313.5" y="137.2">5</text>
<text x="317" y="135.5">#2OE</text>
<text x="331.6" y="135.5">4Y</text>
<text x="337.1" y="137.2">10</text>
<text x="337.1" y="133.7">11</text>
<text x="313.5" y="140.8">6</text>
<text x="317" y="139">2A</text>
<text x="317" y="142.5">2Y</text>
<text x="326.5" y="139">#3OE</text>
<text x="331.4" y="142.5">3A</text>
<text x="337.1" y="140.8">9</text>
<text x="331.6" y="146.1">3Y</text>
<text x="337.1" y="144.3">8</text>
<text x="313.5" y="169">1</text>
<text x="313.5" y="172.5">2</text>
<text x="317" y="170.7">#1OE</text>
<text x="337.1" y="172.5">13</text>
<text x="313.5" y="176">3</text>
<text x="313.5" y="179.6">4</text>
<text x="317" y="174.3">1A</text>
<text x="317" y="177.8">1Y</text>
<text x="326.5" y="174.3">#4OE</text>
<text x="331.4" y="177.8">4A</text>
<text x="337.1" y="179.6">11</text>
<text x="337.1" y="176">12</text>
<text x="313.5" y="183.1">5</text>
<text x="317" y="181.3">#2OE</text>
<text x="317" y="184.9">2A</text>
<text x="326.5" y="184.9">#3OE</text>
<text x="331.6" y="181.3">4Y</text>
<text x="337.1" y="183.1">10</text>
<text x="313.5" y="186.6">6</text>
<text x="317" y="188.4">2Y</text>
<text x="331.4" y="188.4">3A</text>
<text x="331.6" y="191.9">3Y</text>
<text x="337.1" y="190.1">8</text>
<text x="337.1" y="186.6">9</text>
<text x="313.5" y="214.8">1</text>
<text x="63.1" y="221.9">1</text>
<text x="313.5" y="218.4">2</text>
<text x="313.5" y="221.9">3</text>
<text x="317" y="216.6">#1OE</text>
<text x="317" y="220.1">1A</text>
<text x="326.5" y="220.1">#4OE</text>
<text x="337.1" y="221.9">12</text>
<text x="337.1" y="218.4">13</text>
<text x="63.1" y="225.4">2</text>
<text x="66.6" y="223.7">OE1</text>
<text x="66.6" y="227.2">A1</text>
<text x="78.6" y="227.2">OE2</text>
<text x="86.6" y="225.4">19</text>
<text x="313.5" y="225.4">4</text>
<text x="317" y="223.7">1Y</text>
<text x="317" y="227.2">#2OE</text>
<text x="331.4" y="223.7">4A</text>
<text x="331.6" y="227.2">4Y</text>
<text x="337.1" y="225.4">11</text>
<text x="63.1" y="229">3</text>
<text x="63.1" y="232.5">4</text>
<text x="66.6" y="230.7">A2</text>
<text x="81.2" y="230.7">Y1</text>
<text x="86.6" y="232.5">17</text>
<text x="86.6" y="229">18</text>
<text x="313.5" y="229">5</text>
<text x="313.5" y="232.5">6</text>
<text x="317" y="230.7">2A</text>
<text x="326.5" y="230.7">#3OE</text>
<text x="337.1" y="232.5">9</text>
<text x="337.1" y="229">10</text>
<text x="63.1" y="236">5</text>
<text x="63.1" y="239.5">6</text>
<text x="66.6" y="234.2">A3</text>
<text x="66.6" y="237.8">A4</text>
<text x="81.2" y="237.8">Y3</text>
<text x="81.2" y="234.2">Y2</text>
<text x="86.6" y="239.5">15</text>
<text x="86.6" y="236">16</text>
<text x="317" y="234.2">2Y</text>
<text x="331.4" y="234.2">3A</text>
<text x="331.6" y="237.8">3Y</text>
<text x="337.1" y="236">8</text>
<text x="63.1" y="243.1">7</text>
<text x="66.6" y="241.3">A5</text>
<text x="66.6" y="244.8">A6</text>
<text x="81.2" y="244.8">Y5</text>
<text x="81.2" y="241.3">Y4</text>
<text x="86.6" y="243.1">14</text>
<text x="63.1" y="246.6">8</text>
<text x="63.1" y="250.1">9</text>
<text x="66.6" y="248.4">A7</text>
<text x="66.6" y="251.9">A8</text>
<text x="81.2" y="251.9">Y7</text>
<text x="81.2" y="248.4">Y6</text>
<text x="86.6" y="250.1">12</text>
<text x="86.6" y="246.6">13</text>
<text x="81.2" y="255.4">Y8</text>
<text x="86.6" y="253.6">11</text>
</g>
<g font-size="3.2" fill="#f00">
<text x="316.6" y="27.9">VCC</text>
<text x="324.7" y="26.1">16</text>
<text x="329" y="80.8">VCC</text>
<text x="337.1" y="79">14</text>
<text x="329" y="124.9">VCC</text>
<text x="337.1" y="123.1">14</text>
<text x="329" y="170.7">VCC</text>
<text x="337.1" y="169">14</text>
<text x="337.1" y="214.8">14</text>
<text x="86.6" y="221.9">20</text>
<text x="329" y="216.6">VCC</text>
<text x="78.5" y="223.7">VCC</text>
</g>
<g font-size="3.2">
<text x="197.6" y="45.2">1</text>
<text x="206.1" y="45.2">2</text>
<text x="162.3" y="50.4">1</text>
<text x="162.3" y="54">3</text>
<text x="170.8" y="50.4">2</text>
<text x="170.8" y="54">4</text>
<text x="197.6" y="48.7">3</text>
<text x="197.6" y="52.2">5</text>
<text x="206.1" y="48.7">4</text>
<text x="206.1" y="52.2">6</text>
<text x="294.1" y="50.8">8</text>
<text x="297.6" y="52.6">GND</text>
<text x="162.3" y="57.5">5</text>
<text x="170.8" y="57.5">6</text>
<text x="197.6" y="55.7">7</text>
<text x="206.1" y="55.7">8</text>
<text x="162.3" y="61">7</text>
<text x="170.8" y="61">8</text>
<text x="179.9" y="80.4">1</text>
<text x="179.9" y="84">3</text>
<text x="188.5" y="80.4">2</text>
<text x="188.5" y="84">4</text>
<text x="179.9" y="87.5">5</text>
<text x="188.5" y="87.5">6</text>
<text x="179.9" y="91">7</text>
<text x="188.5" y="91">8</text>
<text x="313.5" y="100.2">7</text>
<text x="317" y="102">GND</text>
<text x="313.5" y="144.3">7</text>
<text x="317" y="146.1">GND</text>
<text x="313.5" y="190.1">7</text>
<text x="317" y="191.9">GND</text>
<text x="313.5" y="236">7</text>
<text x="317" y="237.8">GND</text>
<text x="61.1" y="253.6">10</text>
<text x="66.6" y="255.4">GND</text>
</g>
<g font-size="3.2" fill="#8d2323">
<text x="78" y="124.9">9</text>
<text x="62.7" y="126.3">SHIELD</text>
<text x="140.2" y="128.1">SHIELD</text>
<text x="155.5" y="126.6">9</text>
<text x="186" y="128.1">SHIELD</text>
<text x="201.3" y="126.6">9</text>
<text x="231.9" y="128.1">SHIELD</text>
<text x="247.2" y="126.6">9</text>
<text x="49" y="152.3" transform="rotate(-90 49 152.3)">1</text>
<text x="52.6" y="152.3" transform="rotate(-90 52.6 152.3)">2</text>
<text x="56.1" y="152.3" transform="rotate(-90 56.1 152.3)">3</text>
<text x="59.6" y="152.3" transform="rotate(-90 59.6 152.3)">4</text>
<text x="63.1" y="152.3" transform="rotate(-90 63.1 152.3)">5</text>
<text x="66.7" y="152.3" transform="rotate(-90 66.7 152.3)">6</text>
<text x="70.2" y="152.3" transform="rotate(-90 70.2 152.3)">7</text>
<text x="73.7" y="152.3" transform="rotate(-90 73.7 152.3)">8</text>
<text x="126.5" y="154.1" transform="rotate(-90 126.5 154.1)">1</text>
<text x="130.1" y="154.1" transform="rotate(-90 130.1 154.1)">2</text>
<text x="133.6" y="154.1" transform="rotate(-90 133.6 154.1)">3</text>
<text x="137.1" y="154.1" transform="rotate(-90 137.1 154.1)">4</text>
<text x="140.6" y="154.1" transform="rotate(-90 140.6 154.1)">5</text>
<text x="144.2" y="154.1" transform="rotate(-90 144.2 154.1)">6</text>
<text x="147.7" y="154.1" transform="rotate(-90 147.7 154.1)">7</text>
<text x="151.2" y="154.1" transform="rotate(-90 151.2 154.1)">8</text>
<text x="172.4" y="154.1" transform="rotate(-90 172.4 154.1)">1</text>
<text x="175.9" y="154.1" transform="rotate(-90 175.9 154.1)">2</text>
<text x="179.4" y="154.1" transform="rotate(-90 179.4 154.1)">3</text>
<text x="183" y="154.1" transform="rotate(-90 183 154.1)">4</text>
<text x="186.5" y="154.1" transform="rotate(-90 186.5 154.1)">5</text>
<text x="190" y="154.1" transform="rotate(-90 190 154.1)">6</text>
<text x="193.6" y="154.1" transform="rotate(-90 193.6 154.1)">7</text>
<text x="197.1" y="154.1" transform="rotate(-90 197.1 154.1)">8</text>
<text x="218.2" y="154.1" transform="rotate(-90 218.2 154.1)">1</text>
<text x="221.8" y="154.1" transform="rotate(-90 221.8 154.1)">2</text>
<text x="225.3" y="154.1" transform="rotate(-90 225.3 154.1)">3</text>
<text x="228.8" y="154.1" transform="rotate(-90 228.8 154.1)">4</text>
<text x="232.4" y="154.1" transform="rotate(-90 232.4 154.1)">5</text>
<text x="235.9" y="154.1" transform="rotate(-90 235.9 154.1)">6</text>
<text x="239.4" y="154.1" transform="rotate(-90 239.4 154.1)">7</text>
<text x="242.9" y="154.1" transform="rotate(-90 242.9 154.1)">8</text>
<text x="187.9" y="218">SHIELD</text>
<text x="203.2" y="216.6">9</text>
<text x="174.3" y="244" transform="rotate(-90 174.3 244)">1</text>
<text x="177.8" y="244" transform="rotate(-90 177.8 244)">2</text>
<text x="181.3" y="244" transform="rotate(-90 181.3 244)">3</text>
<text x="184.9" y="244" transform="rotate(-90 184.9 244)">4</text>
<text x="188.4" y="244" transform="rotate(-90 188.4 244)">5</text>
<text x="191.9" y="244" transform="rotate(-90 191.9 244)">6</text>
<text x="195.4" y="244" transform="rotate(-90 195.4 244)">7</text>
<text x="199" y="244" transform="rotate(-90 199 244)">8</text>
</g>
</svg>
